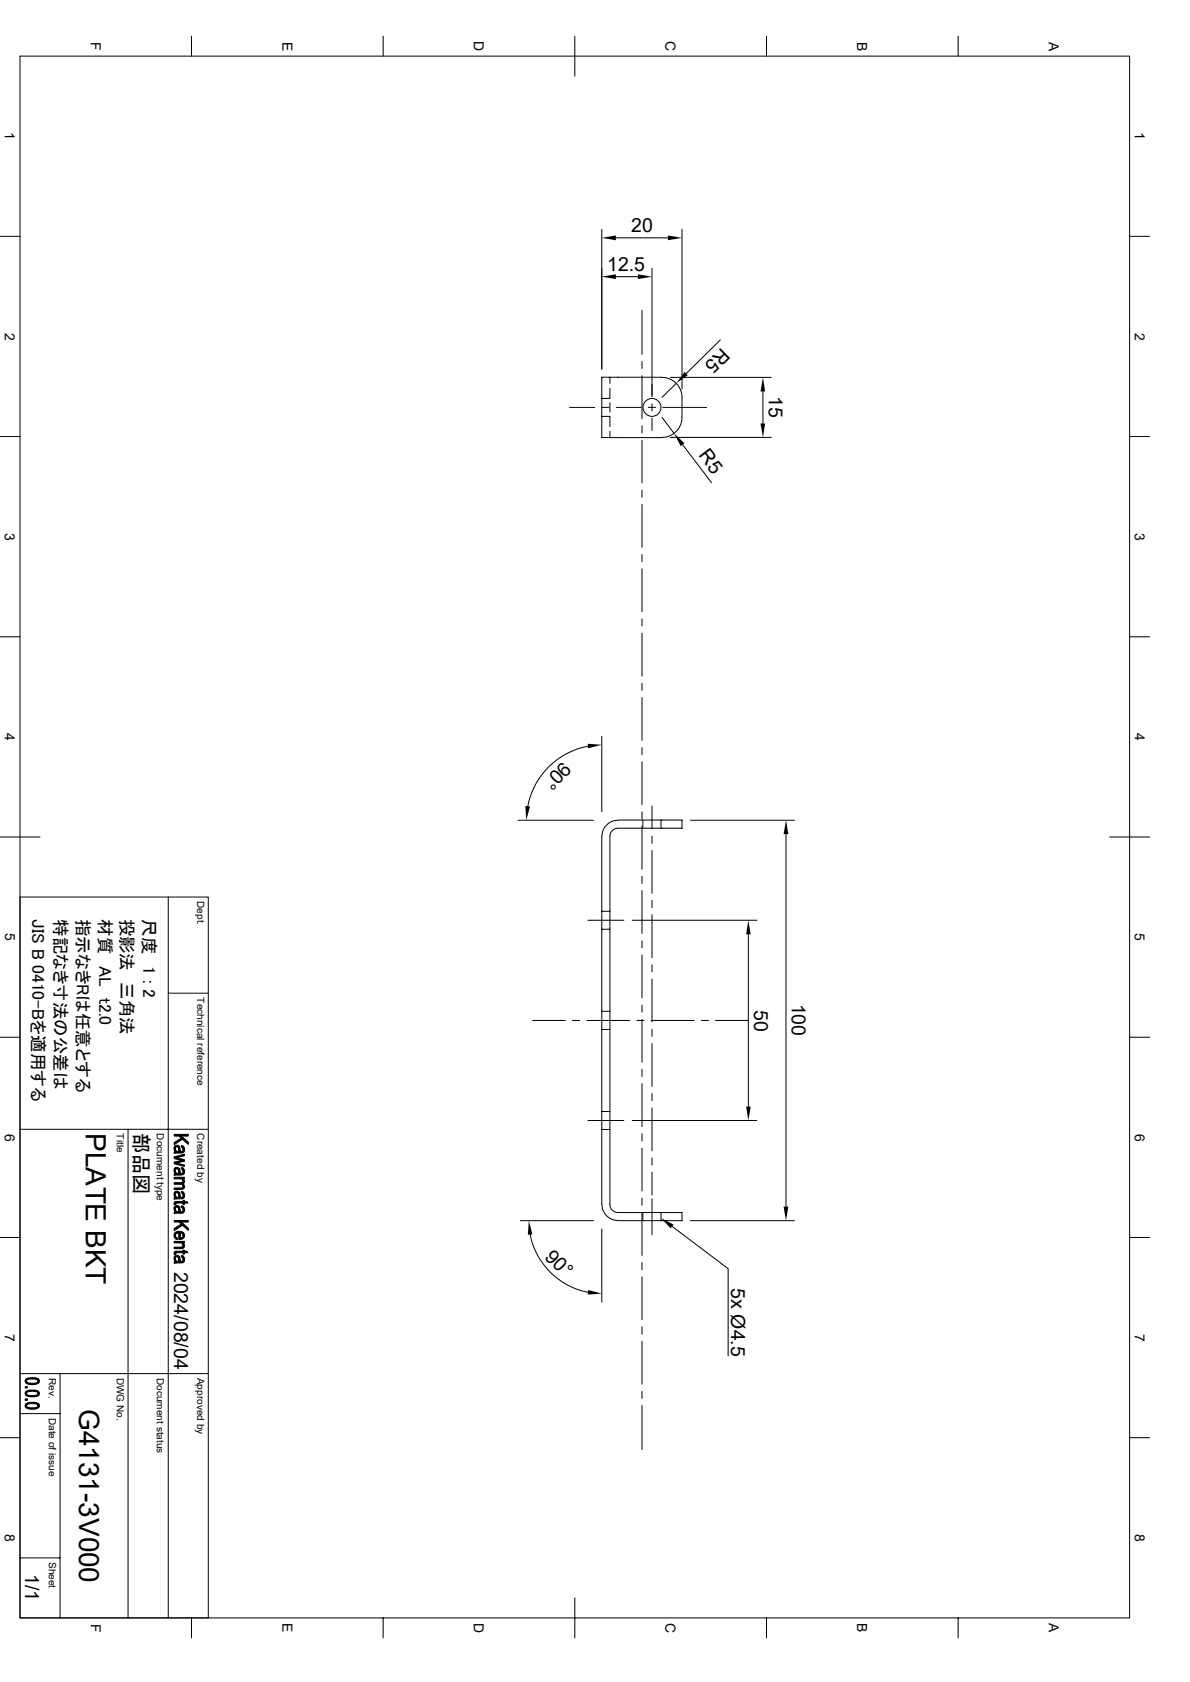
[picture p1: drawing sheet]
<svg xmlns="http://www.w3.org/2000/svg" width="297mm" height="420mm" viewBox="0 0 297 420" stroke-linecap="round" stroke-linejoin="round" font-family="sans-serif">
<g fill="none" stroke="#000" stroke-width=".25">
<path d="M5 14h276.9v390h-276.9zM47.8 9v5M95.6 9v5M143.5 9v10M191.3 9v5M239.1 9v5M0 59h5M150.2 57.3v34.9M153.7 59.4h13M170.2 57.3v39.9M281.9 59h5M153.7 69.1h5.5"/>
<path d="M160.2 77.5v11M162.7 67v32.1M150.2 99.5h2M152.2 94.2v1.6M152.2 96.9v2.5M160.2 90.3v1.7M160.2 93.8v10.7M167.3 94.2h25.2M168.8 95.7l-3.6 3.5M179.8 84.9l-8.5 8.4M190.4 97.7v8M0 109h5"/>
<path d="M142.2 101.7h6.2M150.2 101.7h1.8M150.2 104h2M152.2 100.5v2.4M152.2 104.1v2.4M152.2 107.7v1.6M153.8 101.7h6.2M160.2 106.3v1.8M160.2 109.9v10.7M161.8 101.7h1.8M162.7 100.8v1.8M162.7 104.4v3.1"/>
<path d="M165.2 109.2a5.1 5.1 0 0 0 5-5v-5a5.1 5.1 0 0 0-5-5h-15v15.1h15M165.2 104.2l3 4M165.4 101.7h11M167.3 109.2h25.2M170.3 111l7.3 9.5M281.9 109h5M160.2 122.4v1.8M160.2 125.9v10.8M160.2 138.5v1.8M0 159h5M160.2 142v10.7M160.2 154.5v1.8"/>
<path d="M160.2 158.1v10.7M281.9 159h5M160.2 170.6v1.8M160.2 174.2v10.7M146.7 186.4a18.7 18.7 0 0 0-15 14.9M150.2 183.9v18.8M160.2 186.7v1.8M160.2 190.2v10.8M0 209h10M129.3 204.8h18.8M150.2 208.8v92M150.2 208.8a4.1 4.1 0 0 1 4-4h16v2h-16a2.02 2.02 0 0 0-2 2v92a2.02 2.02 0 0 0 2 2h16v2h-16"/>
<path d="M160.2 202.7v1.8M160.2 206.3v10.7M160.2 218.8v1.8M160.4 204.8v2M162.7 201.3v5.7M162.7 208.8v1.8M162.7 212.3v10.8M165 204.8v2M172.3 204.8h26M196.2 208.3v93M276.9 209h10M5 224h47v180"/>
<path d="M42 224v180M146.7 229.8h9M150.2 227.5h2M150.2 232h2M157.8 229.8h31.1M160.2 222.4v10.7M160.2 234.9v1.8M160.2 238.5v10.7M162.7 224.8v1.8M162.7 228.4v10.7M186.8 233.3v43M0 259h5"/>
<path d="M42 248h10M132.9 254.8h8.2M142.9 254.8h1.8M146.5 254.8h10.7M150.2 252.5h2M150.2 257h2M159 254.8h1.7M160.2 251v1.7M160.2 254.6v10.7M162.5 254.8h10.8M162.7 240.9v1.8M162.7 244.5v10.7"/>
<path d="M162.7 257v1.8M175 254.8h1.8M178.6 254.8h8.2M281.9 259h5M146.7 279.8h9M150.2 277.5h2M157.8 279.8h31.1M160.2 267v1.8M160.2 270.6v10.7M162.7 260.6v10.7M162.7 273v1.8M162.7 276.6v10.8"/>
<path d="M5 282h47M32 282v122M150.2 282h2M160.2 283.1v1.8M160.2 286.7v10.7M160.2 299.2v1.7M162.7 299.3v9M162.7 289.1v1.8M162.7 292.7v5.7M0 309h5M129.9 304.8h18.2M132.3 308.3a18.2 18.2 0 0 0 14.4 14.4"/>
<path d="M150.2 306.9v18.2M150.2 300.8a4 4 0 0 0 4 4M160.2 302.8v10.7M160.2 315.3v1.7M160.2 318.8v10.7M160.4 302.8v2M165 302.8v2M167.8 306.2l13.9 10.6v21.8M172.3 304.8h26M281.9 309h5M160.2 331.3v1.8M160.2 334.9v10.7"/>
<path d="M0 359h5M5 353h10M5 343h47M15 343v61M160.2 347.4v1.8M160.2 350.9v11M281.9 359h5M5 389h10M143.5 399v10M47.8 404v5M95.6 404v5M191.3 404v5"/>
<path d="M239.1 404v5"/>
<circle cx="162.7" cy="101.7" r="2.25"/>
</g>
<g fill="#000" stroke="#000" stroke-width=".25">
<path d="M43.8 286.8v.8z" fill-rule="evenodd"/>
<path d="M43.8 292.3v.7z" fill-rule="evenodd"/>
<path d="M43.8 298.3v.7z" fill-rule="evenodd"/>
<path d="M43.6 286.2a.78 .78 0 0 1 1.2 .1l-.1 1.2v-.1a.82 .82 0 0 0-.7-1l-.2 .2-.1 .9a1.03 1.03 0 0 1-.1-1.3z" fill-rule="evenodd"/>
<path d="M43.6 291.7a.78 .78 0 0 1 1.2 .1l-.1 1.1a.78 .78 0 0 0-.8-1l-.2 1a.96 .96 0 0 1-.1-1.2z" fill-rule="evenodd"/>
<path d="M43.6 297.6a.82 .82 0 0 1 1.2 .2l-.1 1.1a.78 .78 0 0 0-.8-1l-.2 1a1.05 1.05 0 0 1-.1-1.3z" fill-rule="evenodd"/>
<path d="M43.5 285.3l1.8-1.1 .3 .3-2.1 1.3z" fill-rule="evenodd"/>
<path d="M45.6 294.3l.1 .6z" fill-rule="evenodd"/>
<path d="M45.3 286l.4 .2v.8l-.1-.4-.4-.2z" fill-rule="evenodd"/>
<path d="M45.3 291.5l.4 .2v.8l-.1-.5-.4-.1z" fill-rule="evenodd"/>
<path d="M43.5 295.3h1.6l.5-.2 .1 1.1-.1-.3-.4-.2h-1.7z" fill-rule="evenodd"/>
<path d="M45.3 297.5l.4 .1v.8l-.1-.4-.4-.1z" fill-rule="evenodd"/>
<path d="M43.5 288.9l2.5-.7v.4l-2 .5z" fill-rule="evenodd"/>
<path d="M43.5 290.2l1.9-.5 .6 .2-1.9 .5z" fill-rule="evenodd"/>
<path d="M43.5 290.2l2.5 .7v.4l-2.5-.7z" fill-rule="evenodd"/>
<path d="M43.5 288.9l2.5 .7v.3l-2.5-.6z" fill-rule="evenodd"/>
<path d="M43.5 294h2.5v.3h-.4v.4l-.3-.3-1.8-.1z" fill-rule="evenodd"/>
<path d="M43.8 287.1l.3 .3 .6 .1 .1-1.2 .2 .7a.41 .41 0 0 0 .3 .5 .41 .41 0 0 0 .4-.5v-.8a.93 .93 0 0 1 .4 1.1 .93 .93 0 0 1-1 .6l-1.6 .1v-.4h.3z" fill-rule="evenodd"/>
<path d="M43.8 292.6l.3 .3 .6 .1 .1-1.2 .2 .6a.42 .42 0 0 0 .3 .6 .42 .42 0 0 0 .4-.5v-.8a.95 .95 0 0 1 .4 1.1 .95 .95 0 0 1-1 .6l-1.6 .1v-.4l.3-.1z" fill-rule="evenodd"/>
<path d="M45.7 294.3a.72 .72 0 0 1-.1 1.3z" fill-rule="evenodd"/>
<path d="M43.5 296.6h1.9l.3-.2v-.7a.73 .73 0 0 1 .3 .8 .73 .73 0 0 1-.8 .5h-1.7z" fill-rule="evenodd"/>
<path d="M43.8 298.5l.3 .4 .6 .1 .1-1.2 .2 .6a.41 .41 0 0 0 .3 .6 .41 .41 0 0 0 .4-.6v-.8a.92 .92 0 0 1 .4 1.1 .92 .92 0 0 1-1 .6l-1.6 .2v-.4l.3-.1z" fill-rule="evenodd"/>
<path d="M44.7 283.7h.6l1.7 1.5v.5z" fill-rule="evenodd"/>
<path d="M43.5 283.3h3.5v.4h-3.5z" fill-rule="evenodd"/>
<path d="M43.8 301.9v.7z" fill-rule="evenodd"/>
<path d="M43.8 314.3v.7z" fill-rule="evenodd"/>
<path d="M43.6 300.1l.3-.1v.8h-.4z" fill-rule="evenodd"/>
<path d="M43.6 312.5h.3v.7h-.4z" fill-rule="evenodd"/>
<path d="M43.6 307.9l.2-.1v1l.5 .3-.1 .4a1.04 1.04 0 0 1-.6-1.6z" fill-rule="evenodd"/>
<path d="M43.6 301.2a.87 .87 0 0 1 1.2 .1l-.1 1.3v-.3a.63 .63 0 0 0-.2-.6 .63 .63 0 0 0-.6-.2l-.2 1a1.01 1.01 0 0 1-.1-1.3z" fill-rule="evenodd"/>
<path d="M43.6 313.6a.82 .82 0 0 1 1.2 .2l-.1 1.2v-.2a.67 .67 0 0 0-.7-.9l-.2 .2-.1 .8a1.05 1.05 0 0 1-.1-1.3z" fill-rule="evenodd"/>
<path d="M43.5 306.7l1.8-1.1 .3 .3-2.1 1.4z" fill-rule="evenodd"/>
<path d="M45.6 310.3l.1 .6z" fill-rule="evenodd"/>
<path d="M45.3 301.1l.4 .1v.8l-.1-.3-.4-.2z" fill-rule="evenodd"/>
<path d="M43.8 307.7l1.2-.2 .7 .3v.7l-.2-.5-.5-.2v1.7h-.4v-1.7l-.5 .2-.3 .5z" fill-rule="evenodd"/>
<path d="M45.3 313.5l.4 .1v.9l-.1-.5-.4-.1z" fill-rule="evenodd"/>
<path d="M43.5 310h2.5v.3h-.4v.4l-.6-.4h-1.5z" fill-rule="evenodd"/>
<path d="M43.8 302.1l.4 .4 .5 .1 .1-1.3 .2 .7a.41 .41 0 0 0 .3 .6 .41 .41 0 0 0 .4-.6v-.8a.93 .93 0 0 1 .4 1.1 .93 .93 0 0 1-1 .6l-1.6 .2v-.4l.3-.1z" fill-rule="evenodd"/>
<path d="M45 307.8l.1 1.3 .5-.2 .1-.3v-.8a.99 .99 0 0 1 .3 1.1 .99 .99 0 0 1-1 .6z" fill-rule="evenodd"/>
<path d="M43.5 311.4h1.9l.3-.2v-.9a.8 .8 0 0 1 .3 1.1 .8 .8 0 0 1-1 .4h-1.5z" fill-rule="evenodd"/>
<path d="M43.8 314.5l.3 .4 .6 .1 .1-1.2 .2 .6a.41 .41 0 0 0 .3 .6 .41 .41 0 0 0 .4-.5v-.9a.92 .92 0 0 1 .4 1.1 .92 .92 0 0 1-1 .6l-1.6 .2v-.4l.3-.1z" fill-rule="evenodd"/>
<path d="M43.9 300h1.8v-.3h.3v.3h.7l.2 .4h-.9v.4h-.3v-.4h-1.8v.2z" fill-rule="evenodd"/>
<path d="M43.9 312.5l1.8-.1v-.2h.3v.2h.7l.2 .4h-.9v.4h-.3v-.4h-1.7l-.1 .2z" fill-rule="evenodd"/>
<path d="M44.7 305.1h.6l1.7 1.6v.5z" fill-rule="evenodd"/>
<path d="M43.5 304.8h3.5v.3h-3.5z" fill-rule="evenodd"/>
<path d="M6.3 346.2h.5v.4h-.5z" fill-rule="evenodd"/>
<path d="M6.3 349.3h.5v.4h-.5z" fill-rule="evenodd"/>
<path d="M6.7 344.2l.8-.2 1.6 .1 .4 .2v.5a1.91 1.91 0 0 0-2.1-.4l-.5 .1-.3 .3z" fill-rule="evenodd"/>
<path d="M6.6 347.3l.8-.2h1.5l.6 .2v.6a1.7 1.7 0 0 0-2-.5l-.7 .2-.2 .3z" fill-rule="evenodd"/>
<path d="M6.6 350.4l1-.3 1.5 .1 .4 .2v.6a2.17 2.17 0 0 0-2.3-.4l-.6 .4z" fill-rule="evenodd"/>
<path d="M6.5 344.4l.1-.1v.5a1.99 1.99 0 0 0 2.2 .6l.6-.4 .1-.7a.78 .78 0 0 1 .3 1 .78 .78 0 0 1-1 .4h-1.2a.98 .98 0 0 1-1.2-1.1z" fill-rule="evenodd"/>
<path d="M6.4 347.5l.2-.2v.6a2.12 2.12 0 0 0 2.4 .5l.5-.4v-.7a.73 .73 0 0 1 .3 .9 .73 .73 0 0 1-.8 .5h-1.6a.88 .88 0 0 1-.9-.3 .88 .88 0 0 1-.1-.9z" fill-rule="evenodd"/>
<path d="M6.5 350.5l.1-.1v.6a1.99 1.99 0 0 0 2.2 .5l.7-.4v-.7a.75 .75 0 0 1 .3 1 .75 .75 0 0 1-.9 .4h-1.5a.85 .85 0 0 1-.9-.3 .85 .85 0 0 1 0-1z" fill-rule="evenodd"/>
</g>
<g fill="#000">
<path d="M150.2 59.4l3.5-.6v1.2zM166.7 58.8l3.5 .6-3.5 .6zM150.2 69.1l3.5-.6v1.2zM159.2 68.5l3.5 .6-3.5 .6zM170.9 92.9l.8 .8-2.9 2zM190.4 94.2l.6 3.5h-1.2zM168.2 108.2l2.6 2.5-.9 .7zM189.8 105.7h1.2l-.6 3.5zM146.7 185.7l3.5 .3-3.4 .9zM131.1 201.3l1.2 .1-.9 3.4zM196.2 204.8l.6 3.5h-1.2zM186.8 229.8l.6 3.5h-1.2z"/>
<path d="M186.2 276.3h1.2l-.6 3.5zM132 304.8l.9 3.4-1.2 .1zM165 304.1l3.1 1.7-.7 .9zM195.6 301.3h1.2l-.6 3.5zM146.8 322.1l3.4 .9-3.5 .3z"/>
</g>
<g font-size="7">
<text x="21.5" y="283" transform="rotate(90 21.5 283)">PLATE BKT</text>
<text x="19.7" y="351.7" transform="rotate(90 19.7 351.7)">G4131-3V000</text>
</g>
<text font-size="5.1" x="33.5" y="283" transform="rotate(90 33.5 283)">部品図</text>
<g font-size="4.9">
<text x="157.5" y="57.9">20</text>
<text x="151.6" y="67.6">12.5</text>
<text x="180.1" y="86.7" transform="rotate(135 180.1 86.7)">R5</text>
<text x="191.9" y="98.8" transform="rotate(90 191.9 98.8)">15</text>
<text x="174.2" y="113.7" transform="rotate(53 174.2 113.7)">R5</text>
<text x="140.5" y="190" transform="rotate(135 140.5 190)">90°</text>
<text x="197.7" y="250.6" transform="rotate(90 197.7 250.6)">100</text>
<text x="188.3" y="252.1" transform="rotate(90 188.3 252.1)">50</text>
<text x="43.5" y="317.5" transform="rotate(90 43.5 317.5)">2024/08/04</text>
<text x="135.8" y="314.1" transform="rotate(45 135.8 314.1)">90°</text>
<text x="182.5" y="321.7" transform="rotate(90 182.5 321.7)">5x Ø4.5</text>
<text x="6.3" y="393.1" transform="rotate(90 6.3 393.1)">1/1</text>
</g>
<g font-size="4.4">
<text x="8" y="229.5" transform="rotate(90 8 229.5)">JIS B 0410-Bを適用する</text>
<text x="13.6" y="229.4" transform="rotate(90 13.6 229.4)">特記なき寸法の公差は</text>
<text x="19.2" y="229.4" transform="rotate(90 19.2 229.4)">指示なきRは任意とする</text>
<text x="24.7" y="229.5" transform="rotate(90 24.7 229.5)">材質　AL　t2.0</text>
<text x="30.2" y="229.4" transform="rotate(90 30.2 229.4)">投影法　三角法</text>
<text x="35.8" y="229.5" transform="rotate(90 35.8 229.5)">尺度　1 : 2</text>
</g>
<g font-size="3.5">
<text x="22.6" y="10.5" transform="rotate(90 22.6 10.5)">F</text>
<text x="70.5" y="10.4" transform="rotate(90 70.5 10.4)">E</text>
<text x="118.3" y="10.2" transform="rotate(90 118.3 10.2)">D</text>
<text x="166.1" y="10.2" transform="rotate(90 166.1 10.2)">C</text>
<text x="214" y="10.4" transform="rotate(90 214 10.4)">B</text>
<text x="261.8" y="10.4" transform="rotate(90 261.8 10.4)">A</text>
<text x="1.2" y="33.1" transform="rotate(90 1.2 33.1)">1</text>
<text x="283.2" y="33.1" transform="rotate(90 283.2 33.1)">1</text>
<text x="1.2" y="83" transform="rotate(90 1.2 83)">2</text>
<text x="283.2" y="83.1" transform="rotate(90 283.2 83.1)">2</text>
<text x="1.2" y="133" transform="rotate(90 1.2 133)">3</text>
<text x="283.2" y="133" transform="rotate(90 283.2 133)">3</text>
<text x="1.2" y="183.1" transform="rotate(90 1.2 183.1)">4</text>
<text x="283.2" y="183.1" transform="rotate(90 283.2 183.1)">4</text>
<text x="1.3" y="233" transform="rotate(90 1.3 233)">5</text>
<text x="283.3" y="233" transform="rotate(90 283.3 233)">5</text>
<text x="1.2" y="283" transform="rotate(90 1.2 283)">6</text>
<text x="283.2" y="283" transform="rotate(90 283.2 283)">6</text>
<text x="1.2" y="333" transform="rotate(90 1.2 333)">7</text>
<text x="283.2" y="333" transform="rotate(90 283.2 333)">7</text>
<text x="1.2" y="383" transform="rotate(90 1.2 383)">8</text>
<text x="283.2" y="383" transform="rotate(90 283.2 383)">8</text>
<text x="22.6" y="405.4" transform="rotate(90 22.6 405.4)">F</text>
<text x="70.5" y="405.3" transform="rotate(90 70.5 405.3)">E</text>
<text x="118.3" y="405.2" transform="rotate(90 118.3 405.2)">D</text>
<text x="166.1" y="405.2" transform="rotate(90 166.1 405.2)">C</text>
<text x="214" y="405.3" transform="rotate(90 214 405.3)">B</text>
<text x="261.8" y="405.3" transform="rotate(90 261.8 405.3)">A</text>
</g>
<g font-size="2.5">
<text x="49.2" y="225" transform="rotate(90 49.2 225)">Dept.</text>
<text x="49.2" y="249" transform="rotate(90 49.2 249)">Technical reference</text>
<text x="29.2" y="283" transform="rotate(90 29.2 283)">Title</text>
<text x="39.2" y="283" transform="rotate(90 39.2 283)">Document type</text>
<text x="49.2" y="283" transform="rotate(90 49.2 283)">Created by</text>
<text x="12.2" y="344" transform="rotate(90 12.2 344)">Rev.</text>
<text x="29.2" y="344" transform="rotate(90 29.2 344)">DWG No.</text>
<text x="39.2" y="344" transform="rotate(90 39.2 344)">Document status</text>
<text x="49.2" y="344" transform="rotate(90 49.2 344)">Approved by</text>
<text x="12.2" y="354" transform="rotate(90 12.2 354)">Date of issue</text>
<text x="12.2" y="390" transform="rotate(90 12.2 390)">Sheet</text>
</g>
</svg>
